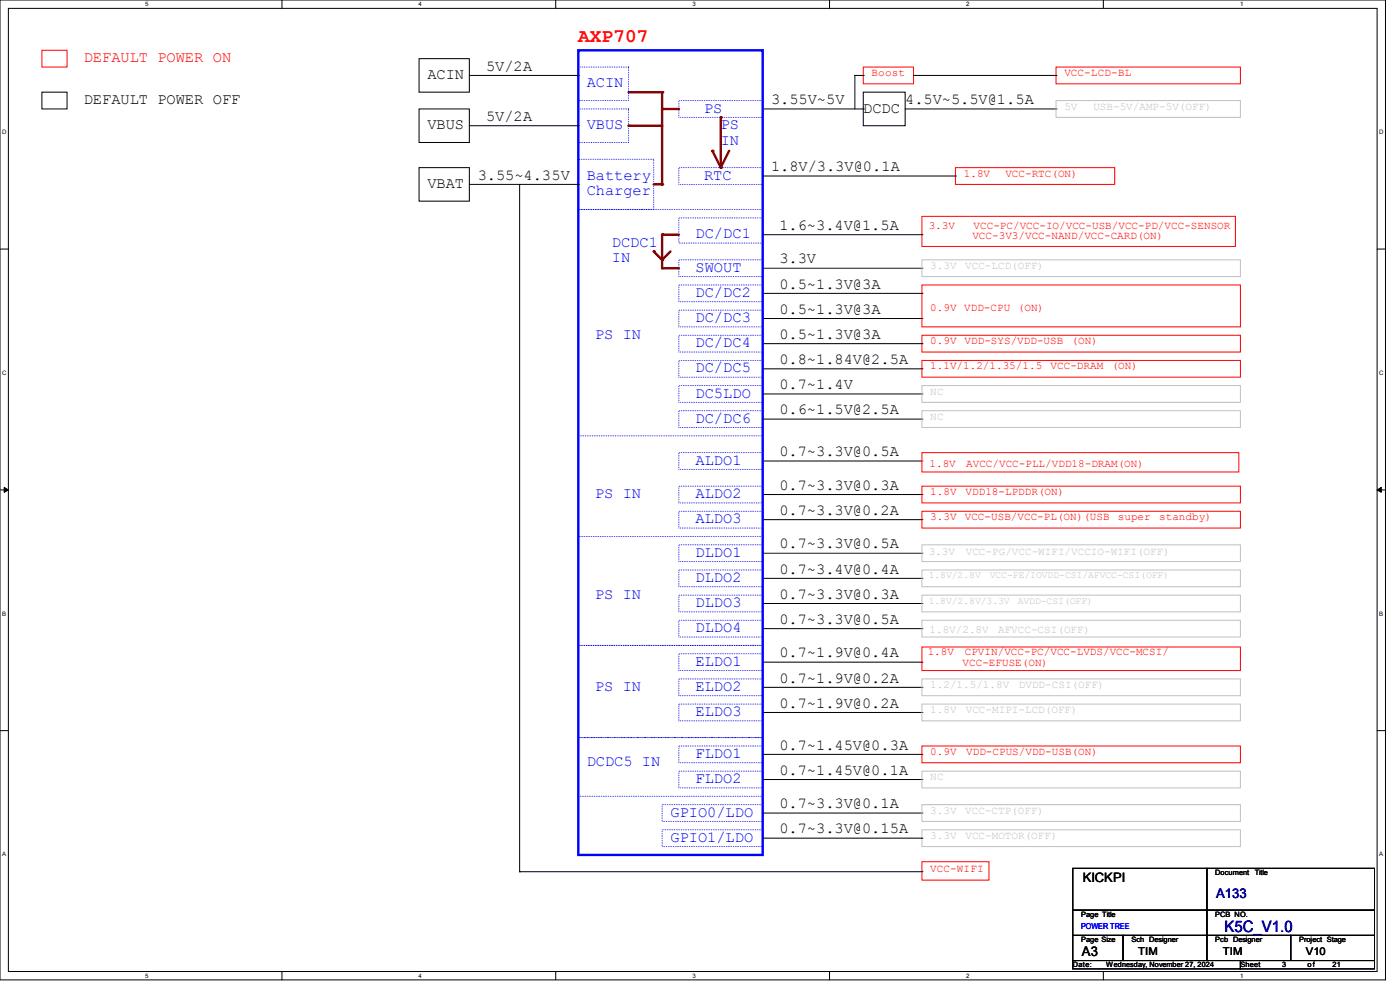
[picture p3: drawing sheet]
<svg xmlns="http://www.w3.org/2000/svg" width="297mm" height="210mm" viewBox="0 0 297 210" stroke-linecap="round" stroke-linejoin="round" font-family="sans-serif">
<g fill="none" stroke="#000" stroke-width=".21">
<path d="M0 0h293.9v207.9h-293.9zM1.8 1.8h290.3v204.3h-290.3zM59.8 0v1.8M117.9 0v1.8M176 0v1.8M234.1 0v1.8M0 52.8h1.8M292.1 52.8h1.8M0 103.9h1.8M.9 103.4l.9 .5-.9 .5zM292.1 103.9l.9-.5v1zM292.1 103.9h1.8"/>
<path d="M0 155h1.8M292.1 155h1.8M59.8 206.1v1.8M117.9 206.1v1.8M176 206.1v1.8M234.1 206.1v1.8"/>
</g>
<path d="M.9 103.4l.9 .5-.9 .5zM292.1 103.9l.9-.5v1z" fill="#000"/>
<path d="M151.1 32l1.8 3.6" fill="none" stroke="#800000" stroke-width=".51"/>
<circle cx="151.1" cy="32" r=".25" fill="#800000"/>
<path d="M154.7 32l-1.8 3.6" fill="none" stroke="#800000" stroke-width=".51"/>
<circle cx="152.9" cy="35.6" r=".25" fill="#800000"/>
<path d="M138.7 53.3l1.8 1.8" fill="none" stroke="#800000" stroke-width=".51"/>
<circle cx="138.7" cy="53.3" r=".25" fill="#800000"/>
<path d="M142.2 53.3l-1.7 1.8" fill="none" stroke="#800000" stroke-width=".51"/>
<circle cx="140.5" cy="55.1" r=".25" fill="#800000"/>
<path d="M122.7 23.1h10.6v7.1h-10.6zM122.7 33.8h16v10.6h-16zM144 21.3h17.8v3.6h-17.8zM122.7 44.4h39.1v48.1h-39.1z" fill="none" stroke="#00f" stroke-width=".21" stroke-dasharray="0 .3"/>
<path d="M183.1 19.6h8.9v7.1h-8.9zM161.8 23.1h21.3M183.1 23.1h.1" fill="none" stroke="#000" stroke-width=".21"/>
<path d="M138.7 39.1h1.8" fill="none" stroke="#800000" stroke-width=".51"/>
<circle cx="140.5" cy="39.1" r=".25" fill="#800000"/>
<path d="M140.5 19.6v19.5" fill="none" stroke="#800000" stroke-width=".51"/>
<circle cx="140.5" cy="19.6" r=".25" fill="#800000"/>
<path d="M140.5 23.1h3.5" fill="none" stroke="#800000" stroke-width=".51"/>
<circle cx="140.5" cy="23.1" r=".25" fill="#800000"/>
<path d="M133.3 19.6h7.2" fill="none" stroke="#800000" stroke-width=".51"/>
<circle cx="140.5" cy="19.6" r=".25" fill="#800000"/>
<g fill="none" stroke="#000" stroke-width=".21">
<path d="M8.9 19.6h5.3v3.5h-5.3zM88.9 35.6h10.7v7.1h-10.7zM88.9 23.1h10.7v7.1h-10.7zM99.6 39.1h23.1M99.6 26.7h23.1M122.7 39.1h.1M122.7 26.7h.1M161.8 37.3h40.9M192 23.1h32M202.7 37.3h.1M224 23.1h.1M161.8 56.9h33.8"/>
<path d="M161.8 49.8h33.8M195.6 56.9h.1M195.6 49.8h.1M161.8 67.6h33.8M161.8 62.2h33.8M161.8 72.9h33.8M161.8 78.2h33.8M195.6 67.6h.1M195.6 62.2h.1M195.6 72.9h.1M195.6 78.2h.1M161.8 97.8h33.8"/>
<path d="M161.8 83.6h33.8M195.6 97.8h.1M195.6 83.6h.1M161.8 104.9h33.8M161.8 110.2h33.8M161.8 117.3h33.8M195.6 104.9h.1M195.6 110.2h.1M195.6 117.3h.1M161.8 122.7h33.8M161.8 128h33.8M161.8 133.3h33.8"/>
<path d="M195.6 122.7h.1M195.6 128h.1M195.6 133.3h.1M161.8 145.8h33.8M161.8 140.5h33.8M161.8 151.1h33.8M195.6 145.8h.1M195.6 140.5h.1M195.6 151.1h.1M161.8 172.5h33.8M161.8 177.8h33.8M195.6 172.5h.1"/>
<path d="M195.6 177.8h.1"/>
</g>
<path d="M8.9 10.7h5.3v3.5h-5.3zM202.7 35.6h33.8v3.5h-33.8zM195.6 45.9h66.5v6.4h-66.5zM195.6 60.5h67.5v8.8h-67.5zM195.6 71.1h67.5v3.6h-67.5zM195.6 76.5h67.5v3.5h-67.5zM195.6 96h67.2v4.1h-67.2zM195.6 103.1h67.5v3.6h-67.5zM195.6 108.5h67.5v3.5h-67.5zM195.6 137.2h67.5v5h-67.5z" fill="none" stroke="#f00" stroke-width=".21"/>
<g fill="none" stroke="#00f" stroke-width=".21" stroke-dasharray="0 .3">
<path d="M144 35.6h17.8v3.5h-17.8zM144 46.2h17.8v5.4h-17.8zM144 55.1h17.8v3.6h-17.8zM144 60.5h17.8v3.5h-17.8zM144 65.8h17.8v3.5h-17.8zM144 71.1h17.8v3.6h-17.8zM144 76.5h17.8v3.5h-17.8zM144 96h17.8v3.6h-17.8zM144 81.8h17.8v3.5h-17.8zM122.7 113.8h39.1v23.1h-39.1zM144 103.1h17.8v3.6h-17.8zM144 108.5h17.8v3.5h-17.8z"/>
<path d="M144 115.6h17.8v3.5h-17.8zM122.7 136.9h39.1v19.6h-39.1zM144 120.9h17.8v3.6h-17.8zM144 126.2h17.8v3.6h-17.8zM144 131.6h17.8v3.5h-17.8zM144 138.7h17.8v3.5h-17.8zM144 144h17.8v3.6h-17.8zM144 149.4h17.8v3.5h-17.8zM140.5 170.7h21.3v3.5h-21.3zM140.5 176h21.3v3.6h-21.3z"/>
</g>
<path d="M122.7 10.7h39.1v170.7h-39.1z" fill="none" stroke="#00f" stroke-width=".51"/>
<path d="M224 21.3h39.1v3.6h-39.1zM195.6 55.1h67.5v3.6h-67.5zM195.6 115.6h67.5v3.5h-67.5zM195.6 131.6h67.5v3.5h-67.5zM195.6 120.9h67.5v3.6h-67.5zM195.6 149.4h67.5v3.5h-67.5zM195.6 144h67.5v3.6h-67.5zM195.6 176h67.5v3.6h-67.5zM195.6 170.7h67.5v3.5h-67.5z" fill="none" stroke="#c0c0c0" stroke-width=".21"/>
<path d="M140.5 49.8h3.5" fill="none" stroke="#800000" stroke-width=".51"/>
<circle cx="140.5" cy="49.8" r=".25" fill="#800000"/>
<path d="M140.5 49.8v7.1" fill="none" stroke="#800000" stroke-width=".51"/>
<circle cx="140.5" cy="49.8" r=".25" fill="#800000"/>
<path d="M140.5 56.9h3.5" fill="none" stroke="#800000" stroke-width=".51"/>
<circle cx="140.5" cy="56.9" r=".25" fill="#800000"/>
<path d="M152.9 24.9v10.7" fill="none" stroke="#800000" stroke-width=".51"/>
<circle cx="152.9" cy="24.9" r=".25" fill="#800000"/>
<path d="M122.7 14.2h10.6v7.1h-10.6zM122.7 156.5h39.1v12.4h-39.1zM144 158.2h17.8v3.6h-17.8zM144 163.6h17.8v3.5h-17.8z" fill="none" stroke="#00f" stroke-width=".21" stroke-dasharray="0 .3"/>
<path d="M88.9 12.4h10.7v7.2h-10.7zM99.6 16h23.1M122.7 16h.1" fill="none" stroke="#000" stroke-width=".21"/>
<path d="M133.3 26.7h7.2" fill="none" stroke="#800000" stroke-width=".51"/>
<circle cx="133.3" cy="26.7" r=".25" fill="#800000"/>
<path d="M144 87.1h17.8v3.6h-17.8z" fill="none" stroke="#00f" stroke-width=".21" stroke-dasharray="0 .3"/>
<path d="M195.6 81.8h67.5v3.5h-67.5zM195.6 87.1h67.5v3.6h-67.5zM195.6 126.2h67.5v3.6h-67.5zM195.6 163.6h67.5v3.5h-67.5z" fill="none" stroke="#c0c0c0" stroke-width=".21"/>
<g fill="none" stroke="#000" stroke-width=".21">
<path d="M181.4 16h.1M181.4 16v7.1M181.4 16h1.7M183.1 16h.1M193.8 16h30.2M224 16h.1M110.2 39.1v145.8M161.8 88.9h33.8M195.6 88.9h.1M161.8 160h33.8M161.8 165.4h33.8M195.6 160h.1"/>
<path d="M195.6 165.4h.1M110.2 184.9h.1M110.2 184.9h85.4M195.6 184.9h.1M227.6 184.2h28.4v8.9h-28.4zM227.6 193.1h28.4v5.3h-28.4zM227.6 198.4h10.7v5.4h-10.7zM238.3 198.4h17.7v5.4h-17.7zM256 198.4h17.8v5.4h-17.8zM256 193.1h35.6v5.3h-35.6zM256 184.2h35.6v8.9h-35.6zM273.8 198.4h17.8v5.4h-17.8z"/>
<path d="M227.6 203.8h35.5v1.7h-35.5zM263.1 203.8h28.5v1.7h-28.5z"/>
</g>
<path d="M183.1 14.2h10.7v3.6h-10.7zM224 14.2h39.1v3.6h-39.1zM195.6 158.2h67.5v3.6h-67.5zM195.6 182.8h14.2v3.9h-14.2z" fill="none" stroke="#f00" stroke-width=".21"/>
<text font-size="4.1" fill="#f00" x="122.7" y="8.8">AXP707</text>
<text font-size="3.3" fill="#f00" x="17.8" y="13.2">DEFAULT POWER ON</text>
<g font-size="3.3">
<text x="90.7" y="16.8">ACIN</text>
<text x="103.1" y="15">5V/2A</text>
<text x="17.8" y="22.1">DEFAULT POWER OFF</text>
<text x="163.6" y="22.1">3.55V~5V</text>
<text x="183.1" y="23.9">DCDC</text>
<text x="192" y="22.1">4.5V~5.5V@1.5A</text>
<text x="90.7" y="27.4">VBUS</text>
<text x="103.1" y="25.7">5V/2A</text>
<text x="90.7" y="39.9">VBAT</text>
<text x="101.3" y="38.1">3.55~4.35V</text>
<text x="163.6" y="36.3">1.8V/3.3V@0.1A</text>
<text x="165.4" y="48.8">1.6~3.4V@1.5A</text>
<text x="165.4" y="55.9">3.3V</text>
<text x="165.4" y="61.2">0.5~1.3V@3A</text>
<text x="165.4" y="66.5">0.5~1.3V@3A</text>
<text x="165.4" y="71.9">0.5~1.3V@3A</text>
<text x="165.4" y="77.2">0.8~1.84V@2.5A</text>
<text x="165.4" y="82.5">0.7~1.4V</text>
<text x="165.4" y="87.9">0.6~1.5V@2.5A</text>
<text x="165.4" y="96.8">0.7~3.3V@0.5A</text>
<text x="165.4" y="103.9">0.7~3.3V@0.3A</text>
<text x="165.4" y="109.2">0.7~3.3V@0.2A</text>
<text x="165.4" y="116.3">0.7~3.3V@0.5A</text>
<text x="165.4" y="121.7">0.7~3.4V@0.4A</text>
<text x="165.4" y="127">0.7~3.3V@0.3A</text>
<text x="165.4" y="132.3">0.7~3.3V@0.5A</text>
<text x="165.4" y="139.4">0.7~1.9V@0.4A</text>
<text x="165.4" y="144.8">0.7~1.9V@0.2A</text>
<text x="165.4" y="150.1">0.7~1.9V@0.2A</text>
<text x="165.4" y="159">0.7~1.45V@0.3A</text>
<text x="165.4" y="164.3">0.7~1.45V@0.1A</text>
<text x="165.4" y="171.4">0.7~3.3V@0.1A</text>
<text x="165.4" y="176.8">0.7~3.3V@0.15A</text>
</g>
<g font-size="3.3" fill="#00f">
<text x="124.5" y="18.5">ACIN</text>
<text x="149.4" y="23.9">PS</text>
<text x="124.5" y="27.4">VBUS</text>
<text x="152.9" y="27.4">PS</text>
<text x="152.9" y="30.7">IN</text>
<text x="124.5" y="38.1">Battery</text>
<text x="124.5" y="41.4">Charger</text>
<text x="149.4" y="38.1">RTC</text>
<text x="129.8" y="52.3">DCDC1</text>
<text x="147.6" y="50.5">DC/DC1</text>
<text x="129.8" y="55.6">IN</text>
<text x="147.6" y="57.7">SWOUT</text>
<text x="147.6" y="63">DC/DC2</text>
<text x="126.2" y="71.9">PS IN</text>
<text x="147.6" y="68.3">DC/DC3</text>
<text x="147.6" y="73.7">DC/DC4</text>
<text x="147.6" y="79">DC/DC5</text>
<text x="147.6" y="84.3">DC5LDO</text>
<text x="147.6" y="89.7">DC/DC6</text>
<text x="147.6" y="98.6">ALDO1</text>
<text x="126.2" y="105.7">PS IN</text>
<text x="147.6" y="105.7">ALDO2</text>
<text x="147.6" y="111">ALDO3</text>
<text x="147.6" y="118.1">DLDO1</text>
<text x="147.6" y="123.4">DLDO2</text>
<text x="126.2" y="127">PS IN</text>
<text x="147.6" y="128.8">DLDO3</text>
<text x="147.6" y="134.1">DLDO4</text>
<text x="147.6" y="141.2">ELDO1</text>
<text x="126.2" y="146.6">PS IN</text>
<text x="147.6" y="146.6">ELDO2</text>
<text x="147.6" y="151.9">ELDO3</text>
<text x="147.6" y="160.8">FLDO1</text>
<text x="124.5" y="162.6">DCDC5 IN</text>
<text x="147.6" y="166.1">FLDO2</text>
<text x="142.2" y="173.2">GPIO0/LDO</text>
<text x="142.2" y="178.6">GPIO1/LDO</text>
</g>
<text font-size="3.3" fill="#0000a0" x="259.8" y="197.7">K5C_V1.0</text>
<g font-size="2.8">
<text x="229.7" y="187.1">KICKPI</text>
<text x="229.5" y="202.7">A3</text>
</g>
<text font-size="2.8" fill="#000080" x="258" y="190.5">A133</text>
<g font-size="2.3" fill="#f00">
<text x="184.9" y="16.1">Boost</text>
<text x="225.8" y="16.1">VCC-LCD-BL</text>
<text x="204.5" y="37.5">1.8V</text>
<text x="213.3" y="37.5">VCC-RTC(ON)</text>
<text x="197" y="48.5">3.3V</text>
<text x="206.3" y="50.8">VCC-3V3/VCC-NAND/VCC-CARD(ON)</text>
<text x="206.5" y="48.5">VCC-PC/VCC-IO/VCC-USB/VCC-PD/VCC-SENSOR</text>
<text x="197.4" y="65.9">0.9V VDD-CPU (ON)</text>
<text x="197.4" y="73">0.9V</text>
<text x="204.6" y="73">VDD-SYS/VDD-USB</text>
<text x="227.3" y="73">(ON)</text>
<text x="197.4" y="78.4">1.1V/1.2/1.35/1.5</text>
<text x="222.9" y="78.4">VCC-DRAM</text>
<text x="235.8" y="78.4">(ON)</text>
<text x="197.2" y="99">1.8V</text>
<text x="205" y="99">AVCC/VCC-PLL/VDD18-DRAM(ON)</text>
<text x="197.4" y="105">1.8V</text>
<text x="204.9" y="105">VDD18-LPDDR(ON)</text>
<text x="197.4" y="110.4">3.3V</text>
<text x="204.7" y="110.4">VCC-USB/VCC-PL(ON)(USB</text>
<text x="237.2" y="110.4">super</text>
<text x="245.9" y="110.4">standby)</text>
<text x="196.8" y="139">1.8V</text>
<text x="204.2" y="141.3">VCC-EFUSE(ON)</text>
<text x="204.7" y="139">CPVIN/VCC-PC/VCC-LVDS/VCC-MCSI/</text>
<text x="197.4" y="160.1">0.9V</text>
<text x="205" y="160.1">VDD-CPUS/VDD-USB(ON)</text>
<text x="197.4" y="185">VCC-WIFI</text>
</g>
<g font-size="2.3" fill="#c0c0c0">
<text x="231.9" y="23.2">USB-5V/AMP-5V(OFF)</text>
<text x="197.4" y="57">3.3V</text>
<text x="204.8" y="57">VCC-LCD(OFF)</text>
<text x="197.4" y="83.7">NC</text>
<text x="197.4" y="89">NC</text>
<text x="197" y="117.6">3.3V</text>
<text x="204.9" y="117.6">VCC-PG/VCC-WIFI/VCCIO-WIFI(OFF)</text>
<text x="197.2" y="134.2">1.8V/2.8V</text>
<text x="211.8" y="134.2">AFVCC-CSI(OFF)</text>
<text x="197.4" y="145.9">1.2/1.5/1.8V</text>
<text x="216.2" y="145.9">DVDD-CSI(OFF)</text>
<text x="197.4" y="151.3">1.8V</text>
<text x="204.9" y="151.3">VCC-MIPI-LCD(OFF)</text>
<text x="197.4" y="165.5">NC</text>
<text x="197.4" y="172.6">3.3V</text>
<text x="204.8" y="172.6">VCC-CTP(OFF)</text>
<text x="197.4" y="177.9">3.3V</text>
<text x="204.8" y="177.9">VCC-MOTOR(OFF)</text>
</g>
<g font-size="2.3">
<text x="241.5" y="202.6">TIM</text>
<text x="259.4" y="202.6">TIM</text>
<text x="277" y="202.6">V10</text>
</g>
<g font-size="2.1" fill="#c0c0c0">
<text x="197" y="122.7">1.8V/2.8V</text>
<text x="210" y="122.7">VCC-PE/IOVDD-CSI/AFVCC-CSI(OFF)</text>
<text x="197" y="128">1.8V/2.8V/3.3V</text>
<text x="215.9" y="128">AVDD-CSI(OFF)</text>
</g>
<text font-size="1.7" fill="#00f" x="229.4" y="197">POWER TREE</text>
<g font-size="1.6">
<text x="257.8" y="185.6">Document</text>
<text x="266.2" y="185.6">Title</text>
<text x="229.4" y="194.5">Page Title</text>
<text x="257.8" y="194.5">PCB NO.</text>
<text x="229.4" y="199.9">Page Size</text>
<text x="240" y="199.9">Sch Designer</text>
<text x="257.8" y="199.9">Pcb Designer</text>
<text x="275.6" y="199.9">Project Stage</text>
<text x="227.6" y="205.2">Date:</text>
<text x="234.7" y="205.2">Wednesday, November 27, 2024</text>
<text x="263.1" y="205.2">Sheet</text>
<text x="272" y="205.2">3</text>
<text x="277.4" y="205.2">o f</text>
<text x="282.7" y="205.2">21</text>
</g>
<g font-size="1.3">
<text x="30.8" y="1.3">5</text>
<text x="88.8" y="1.3">4</text>
<text x="146.9" y="1.3">3</text>
<text x="205" y="1.3">2</text>
<text x="263.1" y="1.3">1</text>
<text x=".5" y="28.4">D</text>
<text x="292.6" y="28.4">D</text>
<text x=".5" y="79.5">C</text>
<text x="292.6" y="79.5">C</text>
<text x=".5" y="130.6">B</text>
<text x="292.6" y="130.6">B</text>
<text x=".5" y="181.7">A</text>
<text x="292.6" y="181.7">A</text>
<text x="30.8" y="207.4">5</text>
<text x="88.8" y="207.4">4</text>
<text x="146.9" y="207.4">3</text>
<text x="205" y="207.4">2</text>
<text x="263.1" y="207.4">1</text>
</g>
</svg>
